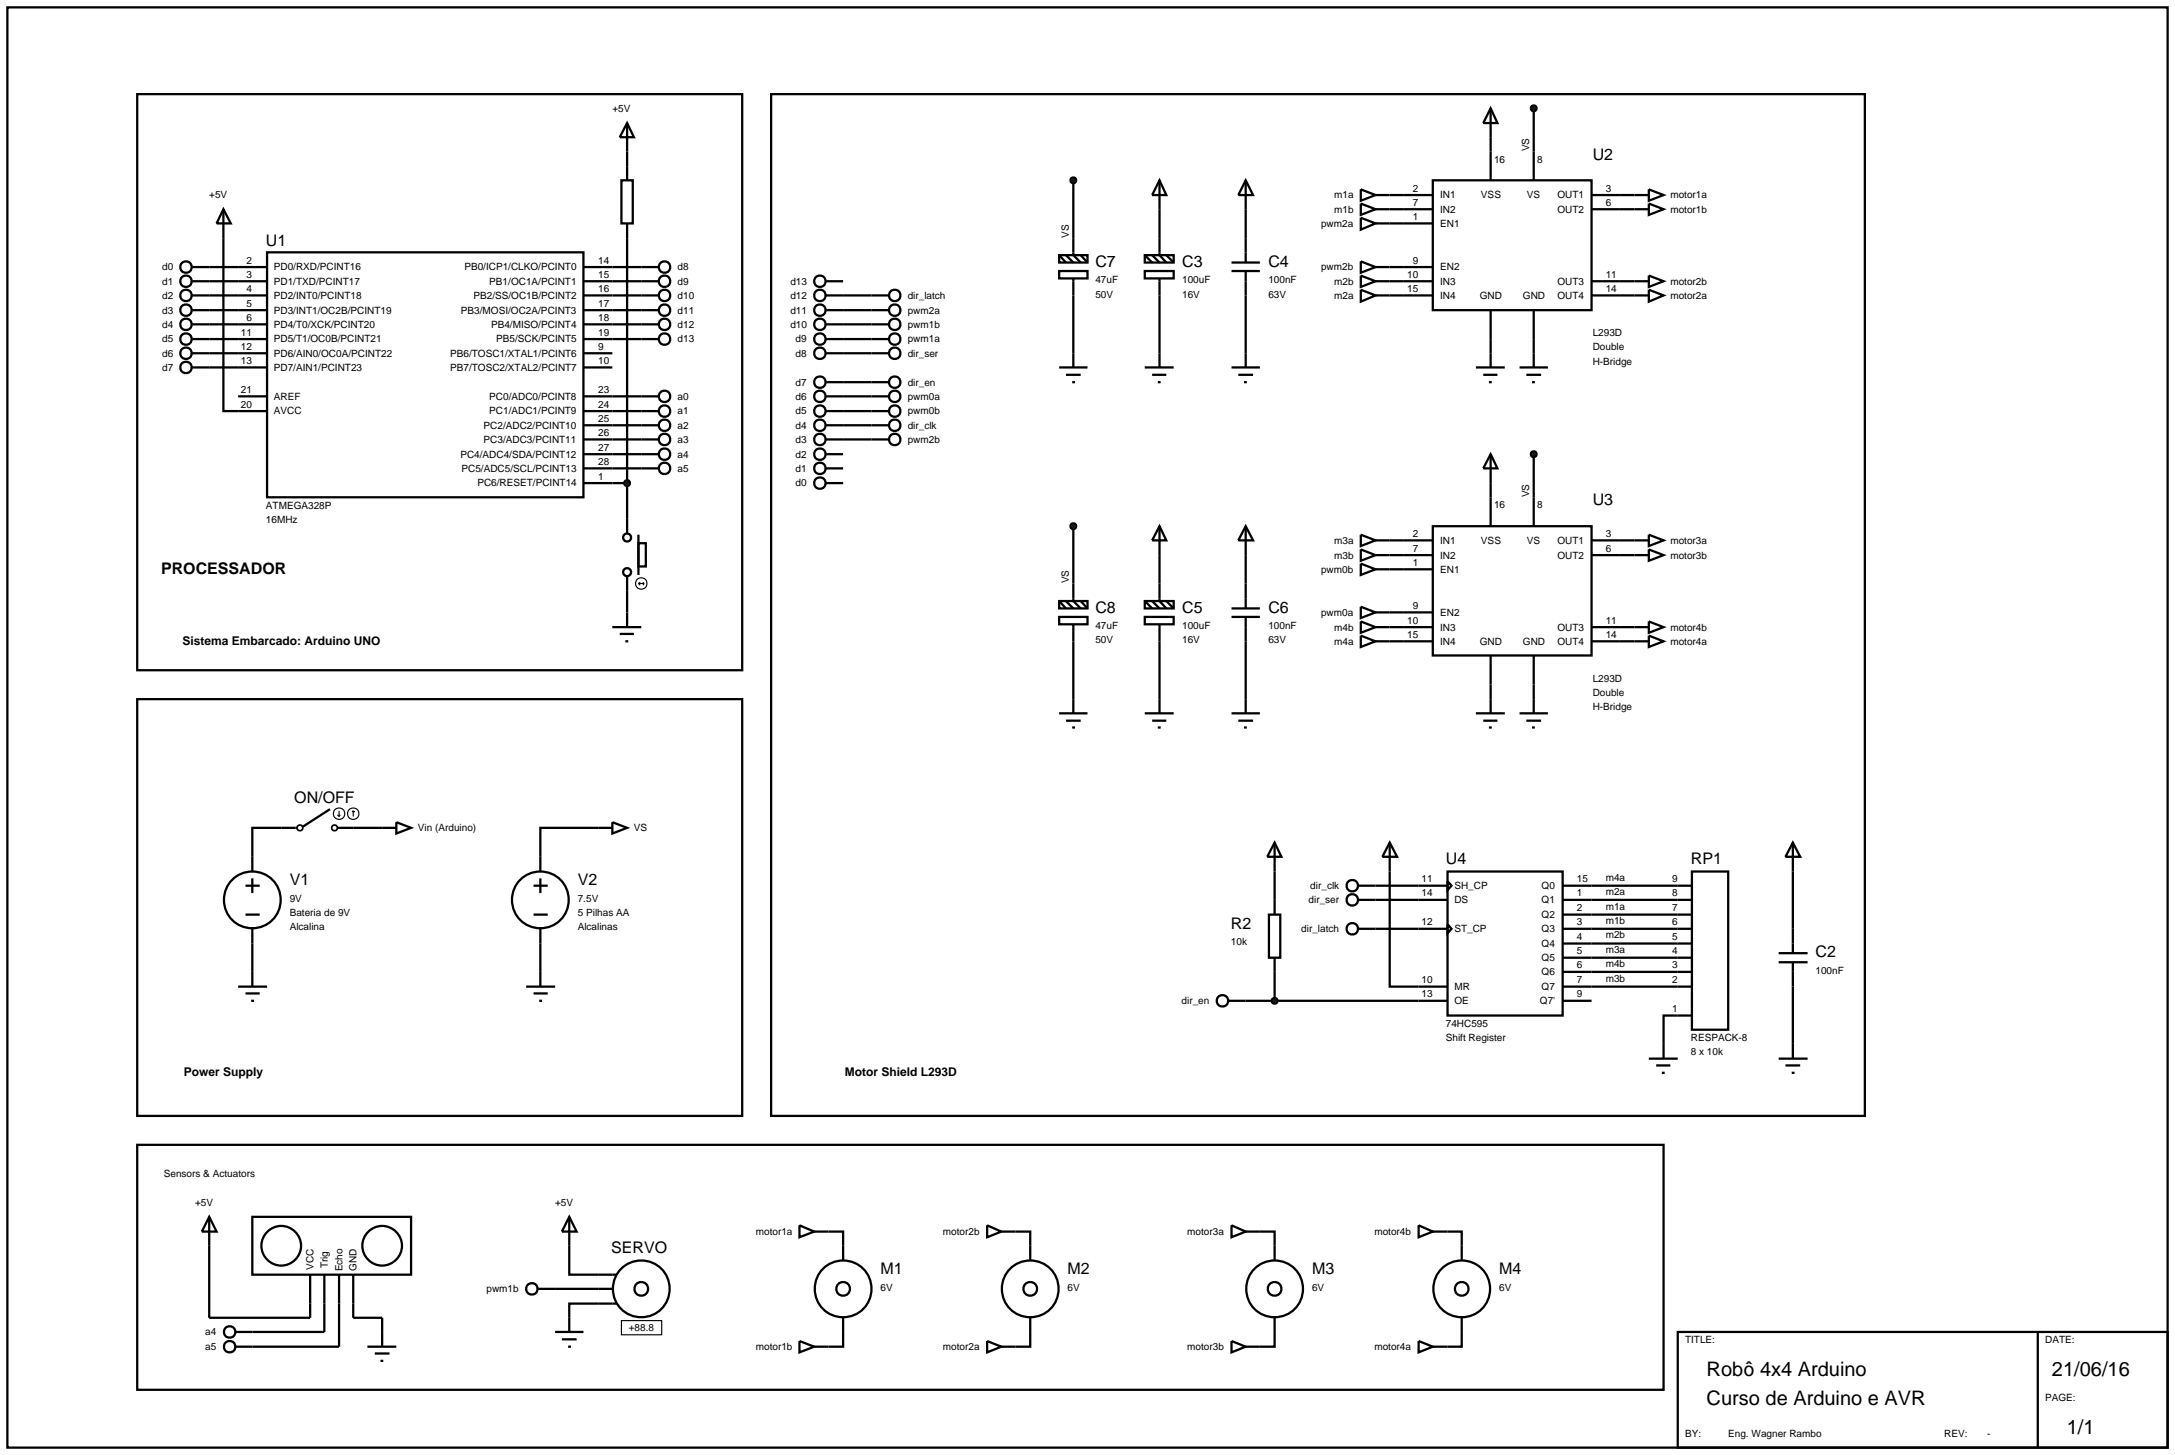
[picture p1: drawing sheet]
<svg xmlns="http://www.w3.org/2000/svg" width="384mm" height="257mm" viewBox="0 0 384 257" stroke-linecap="round" stroke-linejoin="round" font-family="sans-serif">
<g fill="none" stroke="#000" stroke-width=".4">
<path d="M1.3 1.3h381v254h-381zM24.2 16.6h106.7v101.6h-106.7zM270.5 19.1v7.6M39.4 36.9v35.6h7.7M39.4 36.9l1.3 2.5h-2.5zM109.6 31.8h2v7.6h-2zM110.6 21.7l1.2 2.5h-2.5zM110.6 21.7v10.1M110.6 39.4v54.7M189.3 31.8v10.2M204.5 36.9v5.1M219.7 36.9v5.1"/>
<path d="M245.1 39.4h2.5M245.1 34.4h2.5M245.1 36.9h2.5M262.9 24.2v2.5M285.7 34.4h2.6M285.7 36.9h2.6M33.9 47.1h13.2M33.9 49.6h13.2M33.9 54.7h13.2M33.9 52.1h13.2M33.9 57.2h13.2M33.9 59.8h13.2"/>
<path d="M47.1 44.5h55.8v43.2h-55.8zM102.9 47.1h13.3M102.9 49.6h13.3M102.9 54.7h13.3M102.9 52.1h13.3M102.9 57.2h13.3M102.9 59.8h13.3M148.7 54.7h5M148.7 52.1h5M148.7 57.2h5M148.7 59.8h5M189.3 52.1v10.2"/>
<path d="M204.5 52.1v10.2M219.7 52.1v10.2M245.1 47.1h2.5M245.1 49.6h2.5M245.1 52.1h2.5M262.9 59.8v2.5M270.5 59.8v2.5M285.7 49.6h2.6M285.7 52.1h2.6M33.9 62.3h13.2M33.9 64.8h13.2M42 69.9h5.1"/>
<path d="M102.9 62.3h5.1M102.9 64.8h5.1M102.9 69.9h13.3M102.9 72.5h13.3M102.9 75h13.3M102.9 77.5h13.3M148.7 62.3h5M148.7 69.9h5M148.7 72.5h5M148.7 75h5M148.7 77.5h5M148.7 67.4h5"/>
<path d="M102.9 80.1h13.3M102.9 82.6h13.3M102.9 85.2h7.7M112.6 95.8h1.3v4.1h-1.3zM112.6 94.3v7.1M189.3 92.8v10.1M204.5 97.9v5M219.7 97.9v5M245.1 95.3h2.5M245.1 97.9h2.5M262.9 85.2v2.5M270.5 80.1v7.6"/>
<path d="M285.7 95.3h2.6M285.7 97.9h2.6M108 110.6h5.1M109.3 111.8h2.5M110.3 113.1h.5M110.6 101.7v8.9M189.3 113.1v10.2M204.5 113.1v10.2M219.7 113.1v10.2M245.1 100.4h2.5M245.1 108h2.5M245.1 110.6h2.5"/>
<path d="M245.1 113.1h2.5M285.7 110.6h2.6M285.7 113.1h2.6M262.9 120.7v2.6M270.5 120.7v2.6M49.6 146h-5.1v5.1M62.3 146h5.1M105.5 146h-10.2v5.1M224.8 153.7v5M242.6 158.7h7.6M242.6 156.2h7.6M245.1 153.7v20.3h5.1"/>
<path d="M280.7 158.7h15.2M280.7 156.2h15.2M316.2 153.7v10.1M44.5 166.4v5M95.3 166.4v5M219.7 176.5h30.5M224.8 171.4v5.1M242.6 163.8h7.6M280.7 163.8h15.2M280.7 174h15.2M280.7 171.4h15.2M280.7 168.9h15.2"/>
<path d="M280.7 166.4h15.2M280.7 161.3h15.2M295.9 179.1h-2.5v5M316.2 174v10.1M100.4 219.7v5.1h5.1M146.1 217.2h2.6v2.5M179.1 217.2h2.6v2.5M222.2 217.2h2.6v2.5M255.3 217.2h2.5v2.5M97.9 227.3h7.6M105.5 229.9h-5.1v2.5M148.7 234.9v2.6h-2.6"/>
<path d="M181.7 234.9v2.6h-2.6M224.8 234.9v2.6h-2.6M257.8 234.9v2.6h-2.5M295.9 234.9h86.4v20.4h-86.4zM359.4 234.9v20.4"/>
<circle cx="32.8" cy="49.6" r="1.01"/>
<circle cx="32.8" cy="57.2" r="1.01"/>
<circle cx="32.8" cy="59.8" r="1.01"/>
<circle cx="32.8" cy="47.1" r="1.01"/>
<circle cx="32.8" cy="52.1" r="1.01"/>
<circle cx="32.8" cy="54.7" r="1.01"/>
<circle cx="117.2" cy="49.6" r="1.01"/>
<circle cx="117.2" cy="57.2" r="1.01"/>
<circle cx="117.2" cy="47.1" r="1.01"/>
<circle cx="117.2" cy="59.8" r="1.01"/>
<circle cx="117.2" cy="54.7" r="1.01"/>
<circle cx="117.2" cy="52.1" r="1.01"/>
<circle cx="32.8" cy="62.3" r="1.01"/>
<circle cx="32.8" cy="64.8" r="1.01"/>
<circle cx="117.2" cy="75" r="1.01"/>
<circle cx="117.2" cy="69.9" r="1.01"/>
<circle cx="117.2" cy="72.5" r="1.01"/>
<circle cx="117.2" cy="77.5" r="1.01"/>
<circle cx="110.6" cy="94.8" r=".7"/>
<circle cx="117.2" cy="82.6" r="1.01"/>
<circle cx="117.2" cy="80.1" r="1.01"/>
<circle cx="110.6" cy="100.9" r=".7"/>
</g>
<g fill="none" stroke="#000" stroke-width=".2">
<path d="M112.6 102.9h1M112.6 102.9l.3 .3M112.9 102.7l-.3 .2M113.4 102.7l.2 .2M113.6 102.9l-.2 .3"/>
<circle cx="113.1" cy="102.9" r="1.01"/>
</g>
<path d="M110.2 84.9l.4-.2-.5 .5zM110.6 84.7l.4 .2 .1 .3zM111.1 85.2l-.1 .3-.4 .2zM110.1 85.2l.5 .5-.3-.1z" fill="#004000" stroke="#000" stroke-width=".4"/>
<path d="M110.1 85.2l.5-.5 .5 .5-.5 .5z" fill="#004000"/>
<g fill="none" stroke="#000" stroke-width=".4">
<path d="M262.9 19.1l1.2 2.6h-2.5zM262.9 19.1v5.1M240 38.4l2.6 1-2.6 1.1zM240 33.4l2.6 1-2.6 1zM240 35.9l2.6 1-2.6 1zM242.6 34.4h2.5M242.6 36.9h2.5M242.6 39.4h2.5M247.6 34.4h5.1M247.6 36.9h5.1M247.6 39.4h5.1M252.7 31.8h28v22.9h-28z"/>
<path d="M262.9 26.7v5.1M270.5 26.7v5.1M280.7 34.4h5M280.7 36.9h5M145.6 52.1h3.1M145.6 54.7h3.1M145.6 57.2h3.1M145.6 59.8h3.1M145.6 49.6h3.1M153.7 52.1h3.1M153.7 54.7h3.1M153.7 57.2h3.1"/>
<path d="M153.7 59.8h3.1M240 46.1l2.6 1-2.6 1zM240 48.6l2.6 1-2.6 1zM240 51.1l2.6 1-2.6 1.1zM242.6 52.1h2.5M242.6 49.6h2.5M242.6 47.1h2.5M247.6 52.1h5.1M247.6 49.6h5.1M247.6 47.1h5.1M262.9 54.7v5.1M270.5 54.7v5.1"/>
<path d="M280.7 52.1h5M280.7 49.6h5M145.6 62.3h3.1M145.6 67.4h3.1M145.6 69.9h3.1M145.6 72.5h3.1M145.6 75h3.1M145.6 77.5h3.1M153.7 62.3h3.1M153.7 67.4h3.1M153.7 69.9h3.1M153.7 72.5h3.1"/>
<path d="M153.7 75h3.1M153.7 77.5h3.1M260.3 64.8h5.1M261.6 66.1h2.5M262.6 67.4h.5M262.9 62.3v2.5M268 64.8h5M269.2 66.1h2.6M270.2 67.4h.5M270.5 62.3v2.5M145.6 80.1h3.1M145.6 82.6h3.1"/>
<path d="M145.6 85.2h3.1"/>
<circle cx="144.6" cy="52.1" r="1.01"/>
<circle cx="144.6" cy="54.7" r="1.01"/>
<circle cx="144.6" cy="59.8" r="1.01"/>
<circle cx="144.6" cy="49.6" r="1.01"/>
<circle cx="144.6" cy="57.2" r="1.01"/>
<circle cx="157.8" cy="57.2" r="1.01"/>
<circle cx="157.8" cy="59.8" r="1.01"/>
<circle cx="157.8" cy="54.7" r="1.01"/>
<circle cx="157.8" cy="52.1" r="1.01"/>
<circle cx="144.6" cy="67.4" r="1.01"/>
<circle cx="144.6" cy="77.5" r="1.01"/>
<circle cx="144.6" cy="72.5" r="1.01"/>
<circle cx="144.6" cy="75" r="1.01"/>
<circle cx="144.6" cy="62.3" r="1.01"/>
<circle cx="144.6" cy="69.9" r="1.01"/>
<circle cx="157.8" cy="75" r="1.01"/>
<circle cx="157.8" cy="62.3" r="1.01"/>
<circle cx="157.8" cy="69.9" r="1.01"/>
<circle cx="157.8" cy="72.5" r="1.01"/>
<circle cx="157.8" cy="77.5" r="1.01"/>
<circle cx="157.8" cy="67.4" r="1.01"/>
<circle cx="144.6" cy="80.1" r="1.01"/>
<circle cx="144.6" cy="85.2" r="1.01"/>
<circle cx="144.6" cy="82.6" r="1.01"/>
</g>
<path d="M270.2 18.7l.3-.1-.5 .5zM270.5 18.6l.4 .2 .1 .3zM271 19.1l-.1 .3-.4 .2zM270 19.1l.5 .5-.3-.1z" fill="#004000" stroke="#000" stroke-width=".4"/>
<path d="M270 19.1l.5-.5 .5 .5-.5 .5z" fill="#004000"/>
<g fill="none" stroke="#000" stroke-width=".4">
<path d="M204.5 31.8l1.2 2.6h-2.5zM204.5 31.8v5.1M219.7 31.8l1.3 2.6h-2.6zM219.7 31.8v5.1M288.3 34.4h2.5M288.3 36.9h2.5M290.8 33.4l2.6 1-2.6 1zM290.8 35.9l2.6 1-2.6 1zM186.8 47.8h5v1.3h-5zM186.8 45h5v1.3h-5zM186.8 45l1.2 1.3M188 45l1.3 1.3"/>
<path d="M189.3 42v3l1.3 1.3M189.3 49.1v3M190.6 45l1.2 1.3M201.9 47.8h5.1v1.3h-5.1zM201.9 45h5.1v1.3h-5.1zM201.9 45l1.3 1.3M203.2 45l1.3 1.3M204.5 42v3l1.2 1.3M204.5 49.1v3M205.7 45l1.3 1.3M217.2 46.3h5M217.2 47.8h5"/>
<path d="M219.7 42v4.3M219.7 47.8v4.3M288.3 49.6h2.5M288.3 52.1h2.5M290.8 48.6l2.6 1-2.6 1zM290.8 51.1l2.6 1-2.6 1.1zM186.8 64.8h5M188 66.1h2.6M189.1 67.4h.5M189.3 62.3v2.5M201.9 64.8h5.1M203.2 66.1h2.5"/>
<path d="M204.2 67.4h.5M204.5 62.3v2.5M217.2 64.8h5M218.4 66.1h2.6M219.4 67.4h.5M219.7 62.3v2.5"/>
</g>
<path d="M189 31.4l.3-.1-.5 .5zM189.3 31.3l.3 .1 .2 .4zM189.3 32.3l.5-.5-.2 .4zM188.8 31.8l.5 .5-.3-.1z" fill="#004000" stroke="#000" stroke-width=".4"/>
<path d="M189.3 31.3l.5 .5-.5 .5-.5-.5z" fill="#004000"/>
<g fill="none" stroke="#000" stroke-width=".4">
<path d="M240 99.4l2.6 1-2.6 1zM240 94.3l2.6 1-2.6 1zM240 96.9l2.6 1-2.6 1zM242.6 95.3h2.5M242.6 97.9h2.5M247.6 95.3h5.1M247.6 97.9h5.1M252.7 92.8h28v22.8h-28zM262.9 80.1l1.2 2.5h-2.5zM262.9 80.1v5.1M262.9 87.7v5.1M270.5 87.7v5.1"/>
<path d="M280.7 95.3h5M280.7 97.9h5M240 107l2.6 1-2.6 1zM240 109.6l2.6 1-2.6 1zM240 112.1l2.6 1-2.6 1zM242.6 110.6h2.5M242.6 113.1h2.5M242.6 100.4h2.5M242.6 108h2.5M247.6 110.6h5.1M247.6 113.1h5.1M247.6 100.4h5.1"/>
<path d="M247.6 108h5.1M262.9 115.6v5.1M270.5 115.6v5.1M280.7 110.6h5M280.7 113.1h5M260.3 125.8h5.1M261.6 127.1h2.5M262.6 128.3h.5M262.9 123.3v2.5M268 125.8h5M269.2 127.1h2.6M270.2 128.3h.5"/>
<path d="M270.5 123.3v2.5"/>
</g>
<path d="M270.1 79.8l.4-.2-.5 .5zM270.5 79.6l.4 .2 .1 .3zM270.5 80.6l.5-.5-.1 .3zM270 80.1l.5 .5-.3-.1z" fill="#004000" stroke="#000" stroke-width=".4"/>
<path d="M270 80.1l.5-.5 .5 .5-.5 .5z" fill="#004000"/>
<g fill="none" stroke="#000" stroke-width=".4">
<path d="M204.5 92.8l1.2 2.5h-2.5zM204.5 92.8v5.1M219.7 92.8l1.3 2.5h-2.6zM219.7 92.8v5.1M288.3 95.3h2.5M288.3 97.9h2.5M290.8 94.3l2.6 1-2.6 1zM290.8 96.9l2.6 1-2.6 1zM186.8 108.8h5v1.3h-5zM186.8 106h5v1.3h-5zM186.8 106l1.2 1.3M188 106l1.3 1.3"/>
<path d="M189.3 102.9v3.1l1.3 1.3M189.3 110.1v3M190.6 106l1.2 1.3M201.9 108.8h5.1v1.3h-5.1zM201.9 106h5.1v1.3h-5.1zM201.9 106l1.3 1.3M203.2 106l1.3 1.3M204.5 102.9v3.1l1.2 1.3M204.5 110.1v3M205.7 106l1.3 1.3M217.2 107.3h5M217.2 108.8h5"/>
<path d="M219.7 102.9v4.4M219.7 108.8v4.3M288.3 110.6h2.5M288.3 113.1h2.5M290.8 109.6l2.6 1-2.6 1zM290.8 112.1l2.6 1-2.6 1zM186.8 125.8h5M188 127.1h2.6M189.1 128.3h.5M189.3 123.3v2.5M201.9 125.8h5.1M203.2 127.1h2.5"/>
<path d="M204.2 128.3h.5M204.5 123.3v2.5M217.2 125.8h5M218.4 127.1h2.6M219.4 128.3h.5M219.7 123.3v2.5"/>
</g>
<path d="M189 92.4l.3-.1-.5 .5zM189.3 92.3l.3 .1 .2 .4zM189.3 93.3l.5-.5-.2 .4zM188.8 92.8l.5 .5-.3-.1z" fill="#004000" stroke="#000" stroke-width=".4"/>
<path d="M188.8 92.8l.5-.5 .5 .5-.5 .5z" fill="#004000"/>
<g fill="none" stroke="#000" stroke-width=".4">
<path d="M224.8 158.7v2.6M239.5 156.2h3.1M239.5 158.7h3.1M245.1 148.6l1.3 2.5h-2.6zM245.1 148.6v5.1M250.2 156.2h5.1M250.2 158.7h5.1M255.3 153.7h20.3v25.4h-20.3zM255.3 155.4l.7 .8-.7 .8zM275.6 156.2h5.1M275.6 158.7h5.1M216.6 176.5h3.1"/>
<path d="M223.8 161.3h2v7.6h-2zM224.8 168.9v2.5M239.5 163.8h3.1M250.2 163.8h5.1M250.2 174h5.1M250.2 176.5h5.1M255.3 163l.7 .8-.7 .8zM275.6 161.3h5.1M275.6 163.8h5.1M275.6 166.4h5.1M275.6 168.9h5.1M275.6 171.4h5.1"/>
<path d="M275.6 174h5.1M275.6 176.5h5.1"/>
<circle cx="238.5" cy="158.7" r="1.01"/>
<circle cx="238.5" cy="156.2" r="1.01"/>
<circle cx="215.6" cy="176.5" r="1.01"/>
<circle cx="238.5" cy="163.8" r="1.01"/>
</g>
<path d="M224.4 176.2l.4-.2-.5 .5zM224.8 176l.4 .2 .1 .3zM224.8 177l.5-.5-.2 .4zM224.3 176.5l.5 .5-.3-.1z" fill="#004000" stroke="#000" stroke-width=".4"/>
<path d="M224.3 176.5l.5-.5 .5 .5-.5 .5z" fill="#004000"/>
<g fill="none" stroke="#000" stroke-width=".4">
<path d="M136 16.6h192.9v180.2h-192.9zM24.2 123.3h106.7v73.5h-106.7zM43.3 156.2h2.5M44.5 151.1v2.6M44.5 154.9v2.6M49.6 146h2.8M58.2 142.7l-4.8 3.1M59.5 146h2.8M67.4 146h2.5M69.9 145l2.6 1-2.6 1zM94.1 156.2h2.5M95.3 151.1v2.6"/>
<path d="M95.3 154.9v2.6M105.5 146h2.5M108 145l2.6 1-2.6 1zM224.8 148.6l1.2 2.5h-2.5zM224.8 148.6v5.1M295.9 158.7h2.5M295.9 156.2h2.5M298.4 153.7h6.4v27.9h-6.4zM316.2 148.6l1.3 2.5h-2.6zM316.2 148.6v5.1M42 174h5.1M43.3 161.3h2.5"/>
<path d="M43.3 175.2h2.5M44.3 176.5h.5M44.5 163.8v2.6M44.5 171.4v2.6M92.8 174h5.1M94.1 161.3h2.5M94.1 175.2h2.5M95.1 176.5h.5M95.3 163.8v2.6M95.3 171.4v2.6M295.9 174h2.5M295.9 171.4h2.5"/>
<path d="M295.9 168.9h2.5M295.9 166.4h2.5M295.9 163.8h2.5M295.9 161.3h2.5M295.9 179.1h2.5M313.7 168.1h5.1M313.7 169.7h5.1M316.2 163.8v4.3M316.2 169.7v4.3M290.8 186.7h5.1M292.1 187.9h2.5M293.1 189.2h.5"/>
<path d="M293.4 184.1v2.6M313.7 186.7h5.1M314.9 187.9h2.6M316 189.2h.5M316.2 184.1v2.6M24.2 201.9h269.2v43.2h-269.2zM36.9 214.6l1.3 2.6h-2.6zM36.9 214.6v17.8h17.8v-7.6M44.5 214.6h28v10.2h-28zM100.4 214.6l1.3 2.6h-2.6zM100.4 214.6v5.1M141 216.1l2.6 1.1-2.6 1z"/>
<path d="M143.6 217.2h2.5M148.7 219.7v2.5M174.1 216.1l2.5 1.1-2.5 1zM176.6 217.2h2.5M181.7 219.7v2.5M217.2 216.1l2.5 1.1-2.5 1zM219.7 217.2h2.5M224.8 219.7v2.5M250.2 216.1l2.5 1.1-2.5 1zM252.7 217.2h2.6M257.8 219.7v2.5M57.2 224.8v10.1h-15.7"/>
<path d="M59.8 224.8v12.7h-18.3M62.3 224.8v7.6h5.1v5.1M64.8 237.5h5.1M66.1 238.7h2.6M94.8 227.3h3.1M97.9 234.9h5M99.1 236.2h2.6M100.2 237.5h.5M100.4 232.4v2.5M105.5 224.8h3.3M105.5 229.9h3.3M105.5 227.3h2.5"/>
<path d="M141 236.5l2.6 1-2.6 1zM143.6 237.5h2.5M148.7 232.4v2.5M174.1 236.5l2.5 1-2.5 1zM176.6 237.5h2.5M181.7 232.4v2.5M217.2 236.5l2.5 1-2.5 1zM219.7 237.5h2.5M224.8 232.4v2.5M250.2 236.5l2.5 1-2.5 1zM252.7 237.5h2.6M257.8 232.4v2.5"/>
<path d="M67.1 240h.5"/>
<circle cx="44.5" cy="158.7" r="5"/>
<circle cx="95.3" cy="158.7" r="5"/>
<circle cx="49.6" cy="219.7" r="3.5"/>
<circle cx="67.4" cy="219.7" r="3.5"/>
<circle cx="40.5" cy="234.9" r="1.01"/>
<circle cx="40.5" cy="237.5" r="1.01"/>
<circle cx="93.8" cy="227.3" r="1.01"/>
<circle cx="113.1" cy="227.3" r="1.21"/>
<circle cx="113.1" cy="227.3" r="5"/>
<circle cx="148.7" cy="227.3" r="1.21"/>
<circle cx="148.7" cy="227.3" r="5"/>
<circle cx="181.7" cy="227.3" r="1.21"/>
<circle cx="181.7" cy="227.3" r="5"/>
<circle cx="224.8" cy="227.3" r="1.21"/>
<circle cx="224.8" cy="227.3" r="5"/>
<circle cx="257.8" cy="227.3" r="1.21"/>
<circle cx="257.8" cy="227.3" r="5"/>
</g>
<g fill="none" stroke="#000" stroke-width=".3">
<circle cx="52.9" cy="146" r=".51"/>
<circle cx="59" cy="146" r=".51"/>
</g>
<g fill="none" stroke="#000" stroke-width=".2">
<path d="M59.5 143.7l.3 .3M59.8 143v1M60 143.7l-.2 .3M62.3 143l-.2 .2M62.3 143l.3 .2M62.3 143v1M109.6 232.9h7.1v2.5h-7.1z"/>
<circle cx="59.8" cy="143.5" r="1.01"/>
<circle cx="62.3" cy="143.5" r="1.01"/>
</g>
<g font-size="3.5">
<text x="301" y="242.7">Robô 4x4 Arduino</text>
<text x="361.9" y="242.7">21/06/16</text>
<text x="301" y="247.8">Curso de Arduino e AVR</text>
<text x="364.5" y="252.9">1/1</text>
</g>
<g font-size="2.8">
<text x="280.9" y="28.2">U2</text>
<text x="46.9" y="43.4">U1</text>
<text x="193.2" y="47.1">C7</text>
<text x="208.5" y="47.1">C3</text>
<text x="223.7" y="47.1">C4</text>
<text x="280.9" y="89.1">U3</text>
<text x="28.4" y="101.3">PROCESSADOR</text>
<text x="193.2" y="108.1">C8</text>
<text x="208.5" y="108.1">C5</text>
<text x="223.7" y="108.1">C6</text>
<text x="51.9" y="141.6">ON/OFF</text>
<text x="255" y="152.5">U4</text>
<text x="298.2" y="152.5">RP1</text>
<text x="51.1" y="156.2">V1</text>
<text x="101.9" y="156.2">V2</text>
<text x="217.1" y="163.9">R2</text>
<text x="320.2" y="168.9">C2</text>
<text x="107.8" y="221">SERVO</text>
<text x="155.3" y="224.8">M1</text>
<text x="188.3" y="224.8">M2</text>
<text x="231.4" y="224.8">M3</text>
<text x="264.4" y="224.8">M4</text>
</g>
<g font-size="2.1">
<text x="32.2" y="113.7">Sistema Embarcado: Arduino UNO</text>
<text x="32.4" y="189.8">Power Supply</text>
<text x="149" y="189.8">Motor Shield L293D</text>
</g>
<g font-size="1.8">
<text x="108" y="19.7">+5V</text>
<text x="263.5" y="28.7">16</text>
<text x="269.7" y="26.7" transform="rotate(-90 269.7 26.7)">VS</text>
<text x="271.1" y="28.7">8</text>
<text x="36.9" y="35">+5V</text>
<text x="235.3" y="35">m1a</text>
<text x="249.2" y="33.8">2</text>
<text x="254" y="35">IN1</text>
<text x="261.2" y="34.9">VSS</text>
<text x="269.3" y="34.9">VS</text>
<text x="274.7" y="35">OUT1</text>
<text x="283.2" y="33.8">3</text>
<text x="294.6" y="35">motor1a</text>
<text x="188.5" y="42" transform="rotate(-90 188.5 42)">VS</text>
<text x="233" y="40">pwm2a</text>
<text x="235.3" y="37.5">m1b</text>
<text x="249.2" y="36.3">7</text>
<text x="249.2" y="38.8">1</text>
<text x="254" y="37.5">IN2</text>
<text x="254" y="40">EN1</text>
<text x="274.7" y="37.5">OUT2</text>
<text x="283.2" y="36.3">6</text>
<text x="294.6" y="37.5">motor1b</text>
<text x="28.6" y="47.7">d0</text>
<text x="43.5" y="46.5">2</text>
<text x="48.3" y="47.7">PD0/RXD/PCINT16</text>
<text x="81.9" y="47.7">PB0/ICP1/CLKO/PCINT0</text>
<text x="105.5" y="46.5">14</text>
<text x="119.5" y="47.7">d8</text>
<text x="233" y="47.7">pwm2b</text>
<text x="249.2" y="46.5">9</text>
<text x="254" y="47.7">EN2</text>
<text x="28.6" y="50.2">d1</text>
<text x="28.6" y="52.7">d2</text>
<text x="43.5" y="51.5">4</text>
<text x="43.5" y="49">3</text>
<text x="48.3" y="52.7">PD2/INT0/PCINT18</text>
<text x="48.3" y="50.2">PD1/TXD/PCINT17</text>
<text x="83.5" y="52.7">PB2/SS/OC1B/PCINT2</text>
<text x="86.3" y="50.2">PB1/OC1A/PCINT1</text>
<text x="105.5" y="49">15</text>
<text x="105.5" y="51.5">16</text>
<text x="119.5" y="50.2">d9</text>
<text x="119.5" y="52.7">d10</text>
<text x="139.4" y="52.7">d12</text>
<text x="139.4" y="50.2">d13</text>
<text x="160.1" y="52.7">dir_latch</text>
<text x="193.2" y="49.9">47uF</text>
<text x="193.2" y="52.5">50V</text>
<text x="208.5" y="49.9">100uF</text>
<text x="208.5" y="52.5">16V</text>
<text x="223.7" y="49.9">100nF</text>
<text x="223.7" y="52.5">63V</text>
<text x="235.3" y="50.2">m2b</text>
<text x="235.3" y="52.7">m2a</text>
<text x="248.2" y="49">10</text>
<text x="248.2" y="51.5">15</text>
<text x="254" y="50.2">IN3</text>
<text x="254" y="52.7">IN4</text>
<text x="261" y="52.8">GND</text>
<text x="268.6" y="52.8">GND</text>
<text x="274.7" y="50.2">OUT3</text>
<text x="274.7" y="52.7">OUT4</text>
<text x="283.2" y="49">11</text>
<text x="283.2" y="51.5">14</text>
<text x="294.6" y="50.2">motor2b</text>
<text x="294.6" y="52.7">motor2a</text>
<text x="28.6" y="55.3">d3</text>
<text x="28.6" y="57.8">d4</text>
<text x="42.5" y="59.2">11</text>
<text x="43.5" y="56.6">6</text>
<text x="43.5" y="54.1">5</text>
<text x="48.3" y="57.8">PD4/T0/XCK/PCINT20</text>
<text x="48.3" y="55.3">PD3/INT1/OC2B/PCINT19</text>
<text x="81.3" y="55.3">PB3/MOSI/OC2A/PCINT3</text>
<text x="86.6" y="57.8">PB4/MISO/PCINT4</text>
<text x="105.5" y="54.1">17</text>
<text x="105.5" y="56.6">18</text>
<text x="105.5" y="59.2">19</text>
<text x="119.5" y="55.3">d11</text>
<text x="119.5" y="57.8">d12</text>
<text x="139.4" y="55.3">d11</text>
<text x="139.4" y="57.8">d10</text>
<text x="160.1" y="55.3">pwm2a</text>
<text x="160.1" y="57.8">pwm1b</text>
<text x="280.9" y="59.2">L293D</text>
<text x="28.6" y="60.4">d5</text>
<text x="28.6" y="62.9">d6</text>
<text x="28.6" y="65.4">d7</text>
<text x="42.5" y="61.7">12</text>
<text x="42.5" y="64.2">13</text>
<text x="48.3" y="62.9">PD6/AIN0/OC0A/PCINT22</text>
<text x="48.3" y="60.4">PD5/T1/OC0B/PCINT21</text>
<text x="48.3" y="65.4">PD7/AIN1/PCINT23</text>
<text x="79.4" y="65.4">PB7/TOSC2/XTAL2/PCINT7</text>
<text x="79.4" y="62.9">PB6/TOSC1/XTAL1/PCINT6</text>
<text x="87.5" y="60.4">PB5/SCK/PCINT5</text>
<text x="105.5" y="64.2">10</text>
<text x="105.5" y="61.7">9</text>
<text x="119.5" y="60.4">d13</text>
<text x="140.3" y="60.4">d9</text>
<text x="140.3" y="62.9">d8</text>
<text x="160.1" y="60.4">pwm1a</text>
<text x="160.1" y="62.9">dir_ser</text>
<text x="280.9" y="61.8">Double</text>
<text x="280.9" y="64.3">H-Bridge</text>
<text x="42.5" y="71.9">20</text>
<text x="42.5" y="69.3">21</text>
<text x="48.3" y="70.5">AREF</text>
<text x="86.3" y="70.5">PC0/ADC0/PCINT8</text>
<text x="105.5" y="71.9">24</text>
<text x="105.5" y="69.3">23</text>
<text x="119.5" y="70.5">a0</text>
<text x="140.3" y="68">d7</text>
<text x="140.3" y="70.5">d6</text>
<text x="160.1" y="68">dir_en</text>
<text x="160.1" y="70.5">pwm0a</text>
<text x="48.3" y="73.1">AVCC</text>
<text x="85.3" y="75.6">PC2/ADC2/PCINT10</text>
<text x="86.3" y="73.1">PC1/ADC1/PCINT9</text>
<text x="105.5" y="76.9">26</text>
<text x="105.5" y="74.4">25</text>
<text x="119.5" y="73.1">a1</text>
<text x="119.5" y="75.6">a2</text>
<text x="140.3" y="73.1">d5</text>
<text x="140.3" y="75.6">d4</text>
<text x="160.1" y="73.1">pwm0b</text>
<text x="160.1" y="75.6">dir_clk</text>
<text x="81.2" y="80.7">PC4/ADC4/SDA/PCINT12</text>
<text x="81.4" y="83.2">PC5/ADC5/SCL/PCINT13</text>
<text x="85.3" y="78.1">PC3/ADC3/PCINT11</text>
<text x="105.5" y="82">28</text>
<text x="105.5" y="79.5">27</text>
<text x="119.5" y="78.1">a3</text>
<text x="119.5" y="80.7">a4</text>
<text x="119.5" y="83.2">a5</text>
<text x="140.3" y="78.1">d3</text>
<text x="140.3" y="80.7">d2</text>
<text x="140.3" y="83.2">d1</text>
<text x="160.1" y="78.1">pwm2b</text>
<text x="46.9" y="89.7">ATMEGA328P</text>
<text x="84.2" y="85.8">PC6/RESET/PCINT14</text>
<text x="105.5" y="84.6">1</text>
<text x="140.3" y="85.8">d0</text>
<text x="263.5" y="89.6">16</text>
<text x="269.7" y="87.7" transform="rotate(-90 269.7 87.7)">VS</text>
<text x="271.1" y="89.6">8</text>
<text x="46.9" y="92.3">16MHz</text>
<text x="235.3" y="95.9">m3a</text>
<text x="249.2" y="94.7">2</text>
<text x="254" y="95.9">IN1</text>
<text x="261.2" y="95.9">VSS</text>
<text x="269.3" y="95.9">VS</text>
<text x="274.7" y="95.9">OUT1</text>
<text x="283.2" y="94.7">3</text>
<text x="294.6" y="95.9">motor3a</text>
<text x="233" y="101">pwm0b</text>
<text x="235.3" y="98.5">m3b</text>
<text x="249.2" y="97.3">7</text>
<text x="249.2" y="99.8">1</text>
<text x="254" y="98.5">IN2</text>
<text x="254" y="101">EN1</text>
<text x="274.7" y="98.5">OUT2</text>
<text x="283.2" y="97.3">6</text>
<text x="294.6" y="98.5">motor3b</text>
<text x="188.5" y="102.9" transform="rotate(-90 188.5 102.9)">VS</text>
<text x="249.2" y="107.4">9</text>
<text x="193.2" y="110.9">47uF</text>
<text x="193.2" y="113.4">50V</text>
<text x="208.5" y="110.9">100uF</text>
<text x="208.5" y="113.4">16V</text>
<text x="223.7" y="110.9">100nF</text>
<text x="223.7" y="113.4">63V</text>
<text x="233" y="108.6">pwm0a</text>
<text x="235.3" y="111.2">m4b</text>
<text x="235.3" y="113.7">m4a</text>
<text x="248.2" y="110">10</text>
<text x="248.2" y="112.5">15</text>
<text x="254" y="111.2">IN3</text>
<text x="254" y="113.7">IN4</text>
<text x="254" y="108.6">EN2</text>
<text x="261" y="113.8">GND</text>
<text x="268.6" y="113.8">GND</text>
<text x="274.7" y="111.2">OUT3</text>
<text x="274.7" y="113.7">OUT4</text>
<text x="283.2" y="110">11</text>
<text x="283.2" y="112.5">14</text>
<text x="294.6" y="111.2">motor4b</text>
<text x="294.6" y="113.7">motor4a</text>
<text x="280.9" y="120.2">L293D</text>
<text x="280.9" y="122.7">Double</text>
<text x="280.9" y="125.3">H-Bridge</text>
<text x="73.7" y="146.6">Vin (Arduino)</text>
<text x="111.8" y="146.6">VS</text>
<text x="250.7" y="155.6">11</text>
<text x="278.1" y="155.6">15</text>
<text x="283.2" y="155.4">m4a</text>
<text x="294.9" y="155.6">9</text>
<text x="51.1" y="159.1">9V</text>
<text x="51.1" y="161.6">Bateria de 9V</text>
<text x="101.9" y="159.1">7.5V</text>
<text x="101.9" y="161.6">5 Pilhas AA</text>
<text x="230.8" y="159.3">dir_ser</text>
<text x="231.1" y="156.8">dir_clk</text>
<text x="250.7" y="158.1">14</text>
<text x="256.5" y="156.8">SH_CP</text>
<text x="256.5" y="159.3">DS</text>
<text x="271.9" y="156.8">Q0</text>
<text x="271.9" y="159.3">Q1</text>
<text x="271.9" y="161.9">Q2</text>
<text x="278.1" y="158.1">1</text>
<text x="278.1" y="160.7">2</text>
<text x="283.2" y="160.5">m1a</text>
<text x="283.2" y="157.9">m2a</text>
<text x="294.9" y="160.7">7</text>
<text x="294.9" y="158.1">8</text>
<text x="51.1" y="164.1">Alcalina</text>
<text x="101.9" y="164.1">Alcalinas</text>
<text x="217.1" y="166.7">10k</text>
<text x="229.5" y="164.4">dir_latch</text>
<text x="250.7" y="163.2">12</text>
<text x="256.5" y="164.4">ST_CP</text>
<text x="271.9" y="164.4">Q3</text>
<text x="271.9" y="167">Q4</text>
<text x="278.1" y="163.2">3</text>
<text x="278.1" y="165.8">4</text>
<text x="283.2" y="165.5">m2b</text>
<text x="283.2" y="163">m1b</text>
<text x="294.9" y="165.8">5</text>
<text x="294.9" y="163.2">6</text>
<text x="250.7" y="173.4">10</text>
<text x="271.9" y="169.5">Q5</text>
<text x="271.9" y="172">Q6</text>
<text x="278.1" y="168.3">5</text>
<text x="278.1" y="170.8">6</text>
<text x="278.1" y="173.4">7</text>
<text x="283.2" y="173.2">m3b</text>
<text x="283.2" y="170.6">m4b</text>
<text x="283.2" y="168.1">m3a</text>
<text x="294.9" y="173.4">2</text>
<text x="294.9" y="170.8">3</text>
<text x="294.9" y="168.3">4</text>
<text x="320.2" y="171.8">100nF</text>
<text x="208.4" y="177.1">dir_en</text>
<text x="250.7" y="175.9">13</text>
<text x="256.5" y="174.6">MR</text>
<text x="256.5" y="177.1">OE</text>
<text x="271.6" y="177.1">Q7'</text>
<text x="271.9" y="174.6">Q7</text>
<text x="278.1" y="175.9">9</text>
<text x="294.9" y="178.5">1</text>
<text x="255" y="181.1">74HC595</text>
<text x="255" y="183.6">Shift Register</text>
<text x="298.2" y="183.6">RESPACK-8</text>
<text x="298.2" y="186.1">8 x 10k</text>
<text x="28.9" y="207.6">Sensors &amp; Actuators</text>
<text x="34.4" y="212.7">+5V</text>
<text x="97.9" y="212.7">+5V</text>
<text x="133.3" y="217.8">motor1a</text>
<text x="166.3" y="217.8">motor2b</text>
<text x="209.4" y="217.8">motor3a</text>
<text x="242.4" y="217.8">motor4b</text>
<text x="55.3" y="224" transform="rotate(-90 55.3 224)">VCC</text>
<text x="57.8" y="223.7" transform="rotate(-90 57.8 223.7)">Trig</text>
<text x="60.4" y="224.2" transform="rotate(-90 60.4 224.2)">Echo</text>
<text x="62.9" y="224.1" transform="rotate(-90 62.9 224.1)">GND</text>
<text x="85.8" y="227.9">pwm1b</text>
<text x="155.3" y="227.6">6V</text>
<text x="188.3" y="227.6">6V</text>
<text x="231.4" y="227.6">6V</text>
<text x="264.4" y="227.6">6V</text>
<text x="36.2" y="235.5">a4</text>
<text x="36.2" y="238.1">a5</text>
<text x="110.9" y="234.8">+88.8</text>
<text x="133.3" y="238.1">motor1b</text>
<text x="166.3" y="238.1">motor2a</text>
<text x="209.4" y="238.1">motor3b</text>
<text x="242.4" y="238.1">motor4a</text>
<text x="297.2" y="236.9">TITLE:</text>
<text x="360.7" y="236.9">DATE:</text>
<text x="360.7" y="247">PAGE:</text>
<text x="297.2" y="253.4">BY:</text>
<text x="304.8" y="253.4">Eng. Wagner Rambo</text>
<text x="342.9" y="253.4">REV:</text>
<text x="350.5" y="253.4">-</text>
</g>
</svg>
